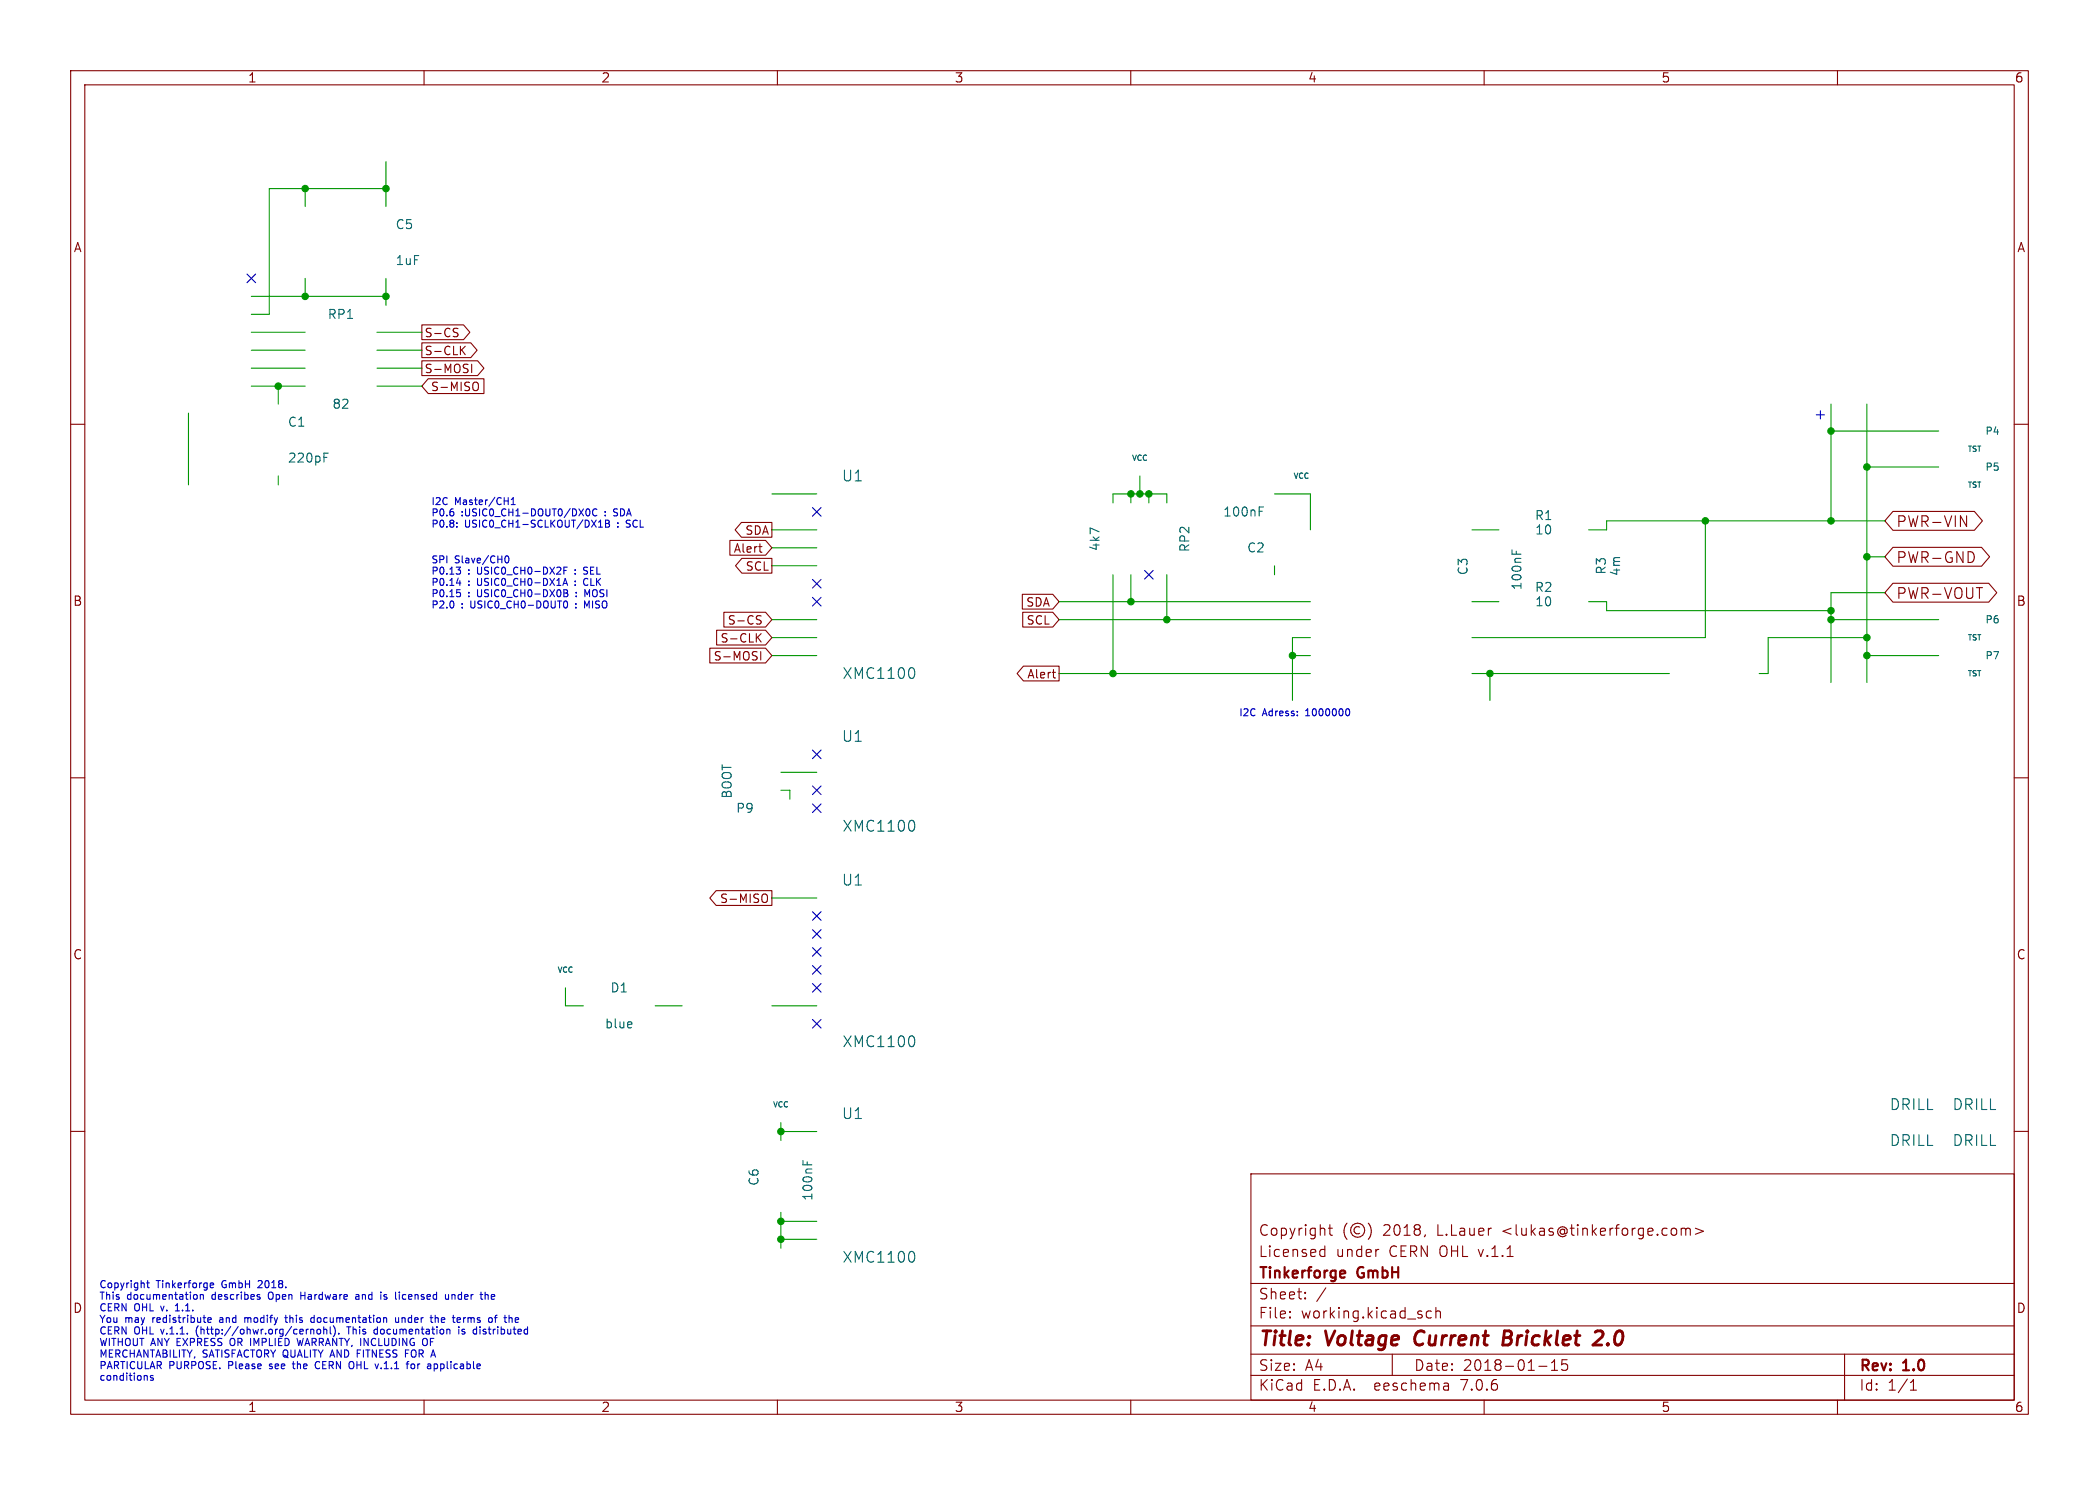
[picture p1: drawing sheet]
<svg xmlns="http://www.w3.org/2000/svg" width="297mm" height="210mm" viewBox="0 0 297 210" stroke-linecap="round" stroke-linejoin="round" font-family="sans-serif">
<g fill="none" stroke="#840000" stroke-width=".15">
<path d="M10 10h277v190h-277zM12 12h273v186h-273zM60 10v2M110 10v2M160 10v2M210 10v2M260 10v2M10 60h2M59.7 45.9h5.9l.9 1.1-.9 1h-5.9zM59.7 51h7.9l.9 1.1-.9 1h-7.9zM59.7 48.5h6.9l.9 1-.9 1.1h-6.9zM60.6 53.6h7.9v2.1h-7.9l-.9-1.1z"/>
<path d="M64.4 47l.3 .1 .1 .3-.2 .2h-.3M64.4 46.4l.4 .1M65.3 49.5l.5 .7M65.8 49l-.7 .6M66.7 51.5v1.2M67.2 54a.4 .4 0 0 1 .5 .4v.4a.4 .4 0 0 1-.5 .4M285 60h2M103.3 76.4h5l.9 1.1-.9 1h-5zM104.9 73.9h4.3v2.1h-4.3l-.9-1.1zM105 79h4.2v2.1h-4.2l-.9-1.1zM107.4 77.3h.4M107.6 78l.2 .1"/>
<path d="M267.8 72.3h11.6l1.1 1.4-1.1 1.3h-11.6l-1.1-1.3zM267.8 77.4h12.6l1.1 1.3-1.1 1.4h-12.6l-1.1-1.4zM277.4 72.9l.9 1.6v-1.6M279.2 78.2a1.06 1.06 0 0 1 0 1.1M100.4 91.7h7.9l.9 1-.9 1.1h-7.9zM101.4 89.1h6.9l.9 1.1-.9 1h-6.9zM102.4 86.6h5.9l.9 1-.9 1.1h-5.9zM107.2 90.1l.5 .7M107.2 87.6l.4 .1 .1 .3-.2 .3h-.3M107.2 87.1h.5M107.6 92.1v1.2M107.7 89.6l-.7 .7"/>
<path d="M144.7 84h4.3l.9 1.1-.9 1h-4.3zM144.7 86.6h4.3l.9 1-.9 1.1h-4.3zM144.8 94.2h5.1v2.1h-5.1l-.9-1zM148.9 95.1h.4M149.1 95.8l.2 .1M267.8 82.5h13.6l1.1 1.3-1.1 1.4h-13.6l-1.1-1.4zM279.6 83.1h.9M10 110h2M285 110h2M101.3 126h7.9v2h-7.9l-.9-1zM108.1 126.4a.4 .4 0 0 1 .5 .4v.4a.4 .4 0 0 1-.5 .4M10 160h2"/>
<path d="M285 160h2M177 166h108v32h-108zM186.9 177.6l.1 .1 .5-.1M186.9 176.8l.1-.1 .5 .1M187.5 176.2v1.5M188 173.7h.5M188.2 173.2v1.3v.1l.3 .1M190.6 173a1.72 1.72 0 0 0 0 2.3M192.4 173.6a.52 .52 0 0 0-.8 .4 .52 .52 0 0 0 .8 .4M193.6 173a1.72 1.72 0 0 1 0 2.3M195 176.7h.1M201.7 174.6l-.2 .3"/>
<path d="M237.9 173.8a.37 .37 0 0 1 .6 .1M237.9 173.7v1M238.5 173.9l.2-.2 .4 .1 .1 .9M238.5 173.9v.8M239.9 173.7l1.1 .4-1.1 .5M60 198v2M110 198v2M160 198v2M177 194.5h108M177 191.5h108M177 187.5h108M177 181.5h108"/>
<path d="M182.5 186.3h.1l-.1 .1M182.5 186.3v.1M182.5 185.5v.1M182.5 185.5h.1l-.1 .1M184.7 183.6v.1M184.7 183.6h-.1l.1 .1M184.7 182.8v.1M184.7 182.8h-.1l.1 .1M187.6 182.1l-1.3 2M197 191.5v3M202.5 185.5l-.4-.1-.3 .3v.4l.2 .2 .1 .1 .4-.1M203.2 185.5a.37 .37 0 0 1 .6 .1v.8"/>
<path d="M203.2 184.9v1.5M204.9 195.7l.1 .9M205 196.5l-.2 .1M205 196h-.2M210 198v2M217.7 193.2h1.2M219.5 193.8h.9M219.5 192.7l.5-.4v1.5M221.7 192.3h-.7v.7l.2-.1h.5l.1 .3-.1 .5-.2 .1h-.3l-.2-.1M260 198v2M261 191.5v6.5M270.3 196.6h.9"/>
<path d="M270.3 195.5l.4-.4v1.5"/>
<circle cx="192.1" cy="174" r="1"/>
</g>
<path d="M200.5 188.5a1.27 1.27 0 0 0 0 1.6M212.8 189.2h.6M213.4 189.2l.3 .1M213.6 188.2h-.7l-.3 2h.8l.2-.1M213.6 189.1l-.2 .1M225.7 188.4l.3-.2h.5a.45 .45 0 0 1 .3 .6l-.1 .3-1.3 1.1h1.2" fill="none" stroke="#840000" stroke-width=".4"/>
<path d="M190.1 179.7l.2 .1v.2l-.7 .2M190.3 180.6l-.2 .1" fill="none" stroke="#840000" stroke-width=".3"/>
<g fill="none" stroke="#0000c2" stroke-width=".15">
<path d="M64.6 74.5v.1M64.6 73.9v.1M71.5 78.7l.2-.1a.53 .53 0 0 1 .3 .5 .53 .53 0 0 1-.3 .5l-.3-.4zM72.3 71.4h.6M72.3 70.7l.3-.3v1M82.9 72.3l.2-.3a.53 .53 0 0 1 .4 .5 .53 .53 0 0 1-.4 .5l-.2-.4M84.5 72.1a.47 .47 0 0 0-.7 .3 .47 .47 0 0 0 .5 .6l.2-.1M84.7 73.8l.3-.2v1M84.7 74.6h.6M85.6 72.9v.1M85.6 72.3v.1M85.7 73.6h.3l.2 .1-.2 .3 .2 .1v.3l-.1 .2h-.4z"/>
<path d="M85.7 74h.3M86.8 72.9l.2 .1M86.9 72l-.1 .2 .1 .2M87.4 74.5v.1M87.4 73.9v.1M88.6 74.5l.1 .1M88.7 73.6l-.1 .1 .1 .3M64.6 82.5h.6M64.6 83.4h.5M65 80.6l.2 .2v.2l-.2 .2M65 83.8l.2 .2v.2l-.2 .2M65.1 82.1v.7"/>
<path d="M65.2 80.2l-.4 .4M79.6 82.8l.4-1 .3 1M79.7 82.5h.5M79.8 80.7h.3M79.8 83.4l.5 .1v.2l-.2 .2M79.8 83.9h.3M79.9 85h.1a.53 .53 0 0 1 .3 .5 .53 .53 0 0 1-.3 .5l-.1-.1M80.1 83.9l.3 .2-.1 .2-.5 .1M80.3 80.2h-.5v1M81.4 80.6v.1M81.4 81.1v.1M81.4 82.2v.1"/>
<path d="M81.4 82.7v.1M81.5 85.9v.1M81.5 85.4v.1M81.5 84.3v.1M81.5 83.8v.1M82.6 81.1l.3 .1M82.9 81.8a.53 .53 0 0 0-.3 .5 .53 .53 0 0 0 .3 .5M83 80.2h-.2l-.2 .2 .1 .2 .2 .1M83 85.7l-.3-.7v1M83.1 84.1l-.3-.7v1M190.7 100.2a.62 .62 0 0 1 0 1M20.7 194.5l.1 .2v.5"/>
<path d="M20.7 181.4h.4M20.9 181.1v.9l.2 .1M21.7 194.6l-.3-.1-.1 .2v.1l.4 .1v.2h-.4M24.8 185.4h.6M25 184.5l-.2 .2M27.6 183.1h.2l.1 .2v.4h-.3M27.8 187.9v.7M28.3 183.2l.2-.1h.2l.1 .6M28.3 183.1v.6M29.4 186.7l.5-.1-.1-.2-.2-.1-.2 .2 .1 .5h.3M29.7 181.6l.2-.2h.2l.1 .2v.1l-.5 .1M29.7 182l.2 .1h.3"/>
<path d="M31.1 186.7v.3M32.6 189.4v.7M34.6 186.3v.7M34.9 186.3l-.3 .1M36.6 181.1l-.1 .1M36.7 183.4l.1 .2-.1 .1M36.7 183.1h.1M37.1 181.5l-.6 .6h.6M38 182.9v.7M38.1 193.5l.1 .1M38.2 192.9v.3M40.3 186.3h.4"/>
<path d="M40.4 186v.9l.3 .1M41.4 192.9h.3M41.5 192.5v.9l.2 .2M42 189.3l.3 1 .2-.7 .2 .7M42.6 182.7v1M42.6 183.2h.5M44 186.8l.2 .2h.3M44 188v.7M44 188.1l.1-.1h.3v.7M44.5 186.4l-.3-.1-.2 .2M44.5 186v1M44.8 192.6a.5 .5 0 0 0-.2 .6 .5 .5 0 0 0 .6 .3"/>
<path d="M44.9 188h.3l.2 .2v.3l-.2 .2-.3-.1-.1-.1zM45.8 188.1l.2-.1h.2v.7M45.8 187.6v1.1M46.7 187.6v.9l.2 .2M47.2 187.5a1.19 1.19 0 0 1 0 1.5M47.9 188.6v.1M49.3 187.6v1.1M49.9 192.6a.72 .72 0 0 1 0 .9M50.4 183.1h.3l.1 .6M50.5 191.4h.4M50.8 183.3l-.3 .1-.2 .1 .2 .2h.3M53 188.6l.1 .1 .3-.1"/>
<path d="M53.4 188h-.3l-.1 .1M53.4 187.6v1.1M54.3 183.7h.4M54.7 183.1h-.2l-.2 .1 .1 .2 .3 .1M56 186.3v.7h.3l.1-.1M56.4 186.3v.7M56.5 182.7v.1M56.9 186.3v.7M57 183.1l-.1 .2 .1 .4M57 186.3l-.1 .1M57.4 191.4h.3M58.2 192.9h.3l.2 .2v.3l-.2 .2-.3-.1-.1-.1z"/>
<path d="M60.3 189.3a.72 .72 0 0 1 0 .9M61.4 192.9h.3l.2 .2-.1 .4h-.4M61.6 186.4l.1-.1 .3 .1v.6M61.6 186v1M63 183.1l.1 .6h.2h.2M63.5 183.1v.6M63.5 188l.2 .1v.6M64 183.1v.6M64.3 183.1h-.2l-.1 .1M64.9 187.6v.1M64.9 188v.7M65 186.3l.2 .3-.5 .1"/>
<path d="M65.1 187h-.1M65.4 188.6h.3M65.6 186.3v.7M65.6 186.4v.1M65.7 188h-.2l-.1 .1v.2l.3 .1M67.9 187.6v.1M67.9 188v.7M68.8 183.1l.3 .1v.5M69.6 183.1v.6M70 186.3h.3M70 183.3l-.5 .1M70.3 186l-.2 .1v.9"/>
<path d="M72.9 187h.4M72.9 186.4l.3-.1 .2 .3-.5 .1"/>
</g>
<g fill="none" stroke="#009600" stroke-width=".15">
<path d="M43.2 26.7v2.5M43.2 39.4v2.5M54.6 26.7h-16.5v17.8h-2.5M54.6 22.9v6.3M54.6 39.4v3.8M26.7 58.4v10.2M35.6 54.6h7.6M35.6 52.1h7.6M35.6 47h7.6M35.6 49.5h7.6M35.6 41.9h19M39.4 54.6v2.6"/>
<path d="M53.3 54.6h6.4M53.3 52.1h6.4M53.3 47h6.4M53.3 49.5h6.4M259.1 57.2v16.5M264.2 57.2v39.3M39.4 67.3v1.3M109.2 77.5h6.4M109.2 74.9h6.4M109.2 69.9h6.4M157.5 71.1v-1.2h7.6v1.2M160 69.9v1.2"/>
<path d="M161.3 67.3v2.6M162.6 69.9v1.2M180.3 69.9h5.1v5M208.3 74.9h3.8M241.3 73.7v16.5h-33M259.1 61h15.2M264.2 66h10.1M264.2 78.7h2.5M266.7 73.7h-39.4v1.2h-2.5M109.2 87.6h6.4M109.2 80h6.4M109.2 92.7h6.4"/>
<path d="M109.2 90.2h6.4M149.9 85.1h35.5M149.9 87.6h35.5M149.9 95.3h35.5M157.5 81.3v14M160 81.3v3.8M165.1 81.3v6.3M180.3 80v1.3M182.9 92.7h2.5M185.4 90.2h-2.5v8.9M208.3 85.1h3.8M208.3 95.3h27.9"/>
<path d="M210.8 95.3v3.8M224.8 85.1h2.5v1.3h31.8M259.1 87.6h15.2M264.2 90.2h-14v5.1h-1.3M264.2 92.7h10.1M266.7 83.8h-7.6v12.7M110.5 109.2h5.1M110.5 111.8h1.3v1.2M80 139.7v2.5h2.5M109.2 127h6.4M92.7 142.2h3.8M109.2 142.2h6.4"/>
<path d="M110.5 158.8v2.5M110.5 171.5v5M110.5 160h5.1M110.5 172.7h5.1M110.5 175.3h5.1"/>
</g>
<g fill="none" stroke="#000084" stroke-width=".15">
<path d="M35 38.8l1.2 1.2M36.2 38.8l-1.2 1.2M115 71.8l1.2 1.2M116.2 71.8l-1.2 1.2M115 84.5l1.2 1.2M115 81.9l1.2 1.3M116.2 84.5l-1.2 1.2M116.2 81.9l-1.2 1.3M162 80.7l1.2 1.2M163.2 80.7l-1.2 1.2M115 113.7l1.2 1.2M115 111.2l1.2 1.2"/>
<path d="M115 106.1l1.2 1.2M116.2 113.7l-1.2 1.2M116.2 111.2l-1.2 1.2M116.2 106.1l-1.2 1.2M115 134l1.2 1.2M115 139.1l1.2 1.2M115 128.9l1.2 1.2M115 136.6l1.2 1.2M115 131.5l1.2 1.2M116.2 134l-1.2 1.2M116.2 139.1l-1.2 1.2M116.2 128.9l-1.2 1.2"/>
<path d="M116.2 136.6l-1.2 1.2M116.2 131.5l-1.2 1.2M115 144.2l1.2 1.2M116.2 144.2l-1.2 1.2"/>
</g>
<g fill="none" stroke="#006464" stroke-width=".15">
<path d="M45.8 64.7h.5M45.8 64.1h.6M178.2 72.3h.4M178.2 71.7h.6M213.9 77.8v.6M214.5 77.9v.5M129.2 94.5a1.14 1.14 0 0 1 0 1.4M129.2 116.1a1.14 1.14 0 0 1 0 1.4M89.4 144.6v.2l-.6 .1M129.2 146.6a1.14 1.14 0 0 1 0 1.3M113.6 164.1v.6M114.2 164.3v.4"/>
<path d="M129.2 177a1.14 1.14 0 0 1 0 1.4"/>
</g>
<g fill="#009600" stroke="#009600" stroke-width=".15">
<circle cx="264.2" cy="66" r=".46"/>
<circle cx="259.1" cy="61" r=".46"/>
<circle cx="264.2" cy="78.7" r=".46"/>
<circle cx="264.2" cy="90.2" r=".46"/>
<circle cx="110.5" cy="160" r=".46"/>
<circle cx="110.5" cy="175.3" r=".46"/>
<circle cx="110.5" cy="172.7" r=".46"/>
<circle cx="165.1" cy="87.6" r=".46"/>
<circle cx="160" cy="85.1" r=".46"/>
<circle cx="157.5" cy="95.3" r=".46"/>
<circle cx="182.9" cy="92.7" r=".46"/>
<circle cx="162.6" cy="69.9" r=".46"/>
<circle cx="160" cy="69.9" r=".46"/>
<circle cx="161.3" cy="69.9" r=".46"/>
<circle cx="39.4" cy="54.6" r=".46"/>
<circle cx="54.6" cy="41.9" r=".46"/>
<circle cx="54.6" cy="26.7" r=".46"/>
<circle cx="43.2" cy="41.9" r=".46"/>
<circle cx="43.2" cy="26.7" r=".46"/>
<circle cx="259.1" cy="73.7" r=".46"/>
<circle cx="259.1" cy="87.6" r=".46"/>
<circle cx="259.1" cy="86.4" r=".46"/>
<circle cx="241.3" cy="73.7" r=".46"/>
<circle cx="210.8" cy="95.3" r=".46"/>
<circle cx="264.2" cy="92.7" r=".46"/>
</g>
<g font-size="2.8" fill="#840000">
<text x="178" y="190.9">Title:</text>
<text x="187.7" y="190.9">Voltage</text>
<text x="201" y="190.9">Current</text>
<text x="214.3" y="190.9">Bricklet</text>
<text x="228.1" y="190.9">2.0</text>
</g>
<text font-size="2.1" fill="#0000c2" x="256.5" y="59.4">+</text>
<g font-size="2.1" fill="#006464">
<text x="119" y="68.3">U1</text>
<text x="119.1" y="96.2">XMC1100</text>
<text x="119" y="105.1">U1</text>
<text x="119.1" y="117.8">XMC1100</text>
<text x="119" y="125.5">U1</text>
<text x="119.1" y="148.3">XMC1100</text>
<text x="119" y="158.5">U1</text>
<text x="267.3" y="157.2">DRILL</text>
<text x="276.2" y="157.2">DRILL</text>
<text x="267.3" y="162.3">DRILL</text>
<text x="276.2" y="162.3">DRILL</text>
<text x="119.1" y="178.8">XMC1100</text>
</g>
<g font-size="2.1" fill="#840000">
<text x="268.2" y="74.8">PWR-VIN</text>
<text x="268.2" y="79.8">PWR-GND</text>
<text x="268.2" y="84.9">PWR-VOUT</text>
<text x="178" y="178">Licensed</text>
<text x="178" y="175">Copyright</text>
<text x="189" y="178">under</text>
<text x="195.7" y="175">2018,</text>
<text x="196.6" y="178">CERN OHL v.1.1</text>
<text x="203.5" y="175">L.Lauer</text>
<text x="212.8" y="175">&lt;lukas@tinkerforge.com&gt;</text>
<text x="178" y="184">Sheet:</text>
<text x="178" y="181.2">Tinkerforge</text>
<text x="192.2" y="181.2">GmbH</text>
<text x="178" y="186.7">File:</text>
<text x="184.1" y="186.7">working.kicad_sch</text>
<text x="178" y="196.9">KiCad</text>
<text x="178" y="194.1">Size:</text>
<text x="184.7" y="194.1">A4</text>
<text x="185.7" y="196.9">E.D.A.</text>
<text x="194.6" y="196.9">eeschema</text>
<text x="200" y="194.1">Date:</text>
<text x="207" y="196.9">7.0.6</text>
<text x="207" y="194.1">2018-01-15</text>
<text x="263" y="194.3">Rev:</text>
<text x="263" y="196.9">Id:</text>
<text x="267.1" y="196.9">1/1</text>
<text x="269.4" y="194.3">1.0</text>
</g>
<g font-size="1.8" fill="#840000">
<text x="35" y="11.9">1</text>
<text x="85" y="11.9">2</text>
<text x="135" y="11.9">3</text>
<text x="185" y="11.9">4</text>
<text x="235" y="11.9">5</text>
<text x="285" y="11.9">6</text>
<text x="10.3" y="35.9">A</text>
<text x="285.3" y="35.9">A</text>
<text x="10.3" y="85.9">B</text>
<text x="285.3" y="85.9">B</text>
<text x="10.3" y="135.9">C</text>
<text x="285.3" y="135.9">C</text>
<text x="10.3" y="185.9">D</text>
<text x="285.3" y="185.9">D</text>
<text x="35" y="199.9">1</text>
<text x="85" y="199.9">2</text>
<text x="135" y="199.9">3</text>
<text x="185" y="199.9">4</text>
<text x="235" y="199.9">5</text>
<text x="285" y="199.9">6</text>
</g>
<g font-size="1.8" fill="#006464">
<text x="55.9" y="32.6">C5</text>
<text x="55.9" y="37.7">1uF</text>
<text x="46.3" y="45.3">RP1</text>
<text x="46.9" y="58">82</text>
<text x="40.6" y="60.6">C1</text>
<text x="40.6" y="65.6">220pF</text>
<text x="173" y="73.3">100nF</text>
<text x="217.1" y="73.8">R1</text>
<text x="217.1" y="75.8">10</text>
<text x="155.8" y="78" transform="rotate(-90 155.8 78)">4k7</text>
<text x="168.5" y="78.2" transform="rotate(-90 168.5 78.2)">RP2</text>
<text x="176.4" y="78.3">C2</text>
<text x="207.9" y="81.4" transform="rotate(-90 207.9 81.4)">C3</text>
<text x="215.5" y="83.5" transform="rotate(-90 215.5 83.5)">100nF</text>
<text x="217.1" y="83.9">R2</text>
<text x="227.4" y="81.4" transform="rotate(-90 227.4 81.4)">R3</text>
<text x="229.5" y="81.6" transform="rotate(-90 229.5 81.6)">4m</text>
<text x="217.1" y="86">10</text>
<text x="103.7" y="113" transform="rotate(-90 103.7 113)">BOOT</text>
<text x="104.1" y="115.2">P9</text>
<text x="86.3" y="140.6">D1</text>
<text x="85.5" y="145.6">blue</text>
<text x="107.5" y="167.8" transform="rotate(-90 107.5 167.8)">C6</text>
<text x="115.2" y="169.9" transform="rotate(-90 115.2 169.9)">100nF</text>
</g>
<g font-size="1.7" fill="#840000">
<text x="60" y="47.9">S-CS</text>
<text x="60" y="53">S-MOSI</text>
<text x="60" y="50.4">S-CLK</text>
<text x="60.9" y="55.5">S-MISO</text>
<text x="105.3" y="75.8">SDA</text>
<text x="103.7" y="78.4">Alert</text>
<text x="105.4" y="80.9">SCL</text>
<text x="102.9" y="88.5">S-CS</text>
<text x="145.1" y="86">SDA</text>
<text x="145.2" y="88.5">SCL</text>
<text x="100.9" y="93.6">S-MOSI</text>
<text x="101.8" y="91.1">S-CLK</text>
<text x="145.2" y="96.2">Alert</text>
<text x="101.8" y="127.9">S-MISO</text>
</g>
<g font-size="1.4" fill="#006464">
<text x="280.8" y="61.7">P4</text>
<text x="280.8" y="66.8">P5</text>
<text x="280.8" y="88.4">P6</text>
<text x="280.8" y="93.4">P7</text>
</g>
<g font-size="1.4" fill="#0000c2">
<text x="61" y="71.5">I2C</text>
<text x="64.4" y="71.5">Master/CH1</text>
<text x="61" y="73.1">P0.6</text>
<text x="61" y="74.7">P0.8:</text>
<text x="65.3" y="73.1">:USIC0_CH1-DOUT0/DX0C</text>
<text x="65.8" y="74.7">USIC0_CH1-SCLKOUT/DX1B</text>
<text x="87.3" y="73.1">SDA</text>
<text x="89.1" y="74.7">SCL</text>
<text x="61" y="79.7">SPI</text>
<text x="61" y="81.3">P0.13</text>
<text x="61" y="82.9">P0.14</text>
<text x="64.4" y="79.7">Slave/CH0</text>
<text x="66.3" y="81.3">:</text>
<text x="66.3" y="82.9">:</text>
<text x="67.8" y="81.3">USIC0_CH0-DX2F</text>
<text x="67.8" y="82.9">USIC0_CH0-DX1A</text>
<text x="83.3" y="81.3">SEL</text>
<text x="83.3" y="82.9">CLK</text>
<text x="61" y="84.5">P0.15</text>
<text x="61" y="86.1">P2.0</text>
<text x="65.3" y="86.1">:</text>
<text x="66.3" y="84.5">:</text>
<text x="66.8" y="86.1">USIC0_CH0-DOUT0</text>
<text x="67.8" y="84.5">USIC0_CH0-DX0B</text>
<text x="83.4" y="86.1">MISO</text>
<text x="83.5" y="84.5">MOSI</text>
<text x="175.3" y="101.4">I2C</text>
<text x="178.7" y="101.4">Adress:</text>
<text x="185" y="101.4">1000000</text>
<text x="14" y="182.2">Copyright</text>
<text x="14" y="183.9">This</text>
<text x="14" y="185.5">CERN</text>
<text x="18" y="183.9">documentation</text>
<text x="19" y="185.5">OHL</text>
<text x="22.2" y="182.2">Tinkerforge</text>
<text x="23" y="185.5">v.</text>
<text x="25.3" y="185.5">1.1.</text>
<text x="30.2" y="183.9">describes</text>
<text x="31.6" y="182.2">GmbH</text>
<text x="37" y="182.2">2018.</text>
<text x="38.4" y="183.9">Open</text>
<text x="43.2" y="183.9">Hardware</text>
<text x="51.3" y="183.9">and</text>
<text x="55.1" y="183.9">is</text>
<text x="57.4" y="183.9">licensed</text>
<text x="64.7" y="183.9">under</text>
<text x="70" y="183.9">the</text>
<text x="14" y="187.2">You</text>
<text x="14" y="188.8">CERN</text>
<text x="14" y="190.4">WITHOUT ANY EXPRESS</text>
<text x="17.7" y="187.2">may</text>
<text x="19" y="188.8">OHL</text>
<text x="21.8" y="187.2">redistribute</text>
<text x="23" y="188.8">v.1.1.</text>
<text x="28.2" y="188.8">(http://ohwr.org/cernohl).</text>
<text x="31.5" y="187.2">and</text>
<text x="33" y="190.4">OR IMPLIED</text>
<text x="35.3" y="187.2">modify</text>
<text x="41.4" y="187.2">this</text>
<text x="43.1" y="190.4">WARRANTY, INCLUDING</text>
<text x="45.2" y="187.2">documentation</text>
<text x="49.9" y="188.8">This</text>
<text x="53.9" y="188.8">documentation</text>
<text x="57.4" y="187.2">under</text>
<text x="61.3" y="190.4">OF</text>
<text x="62.7" y="187.2">the</text>
<text x="66.1" y="187.2">terms</text>
<text x="66.1" y="188.8">is</text>
<text x="68.4" y="188.8">distributed</text>
<text x="71.4" y="187.2">of</text>
<text x="14" y="192.1">MERCHANTABILITY,</text>
<text x="14" y="193.7">PARTICULAR</text>
<text x="14" y="195.3">conditions</text>
<text x="23.9" y="193.7">PURPOSE.</text>
<text x="28.7" y="192.1">SATISFACTORY QUALITY AND</text>
<text x="32.5" y="193.7">Please</text>
<text x="38.6" y="193.7">see</text>
<text x="42.2" y="193.7">the</text>
<text x="45.6" y="193.7">CERN</text>
<text x="50.6" y="193.7">OHL</text>
<text x="51.2" y="192.1">FITNESS</text>
<text x="54.6" y="193.7">v.1.1</text>
<text x="58.3" y="192.1">FOR</text>
<text x="59.3" y="193.7">for</text>
<text x="62.5" y="193.7">applicable</text>
</g>
<g font-size="1.1" fill="#006464">
<text x="160" y="65.4">VCC</text>
<text x="278.3" y="64.1">TST</text>
<text x="182.9" y="67.9">VCC</text>
<text x="278.3" y="69.2">TST</text>
<text x="278.3" y="90.8">TST</text>
<text x="278.3" y="95.9">TST</text>
<text x="78.8" y="137.8">VCC</text>
<text x="109.2" y="156.8">VCC</text>
</g>
</svg>
